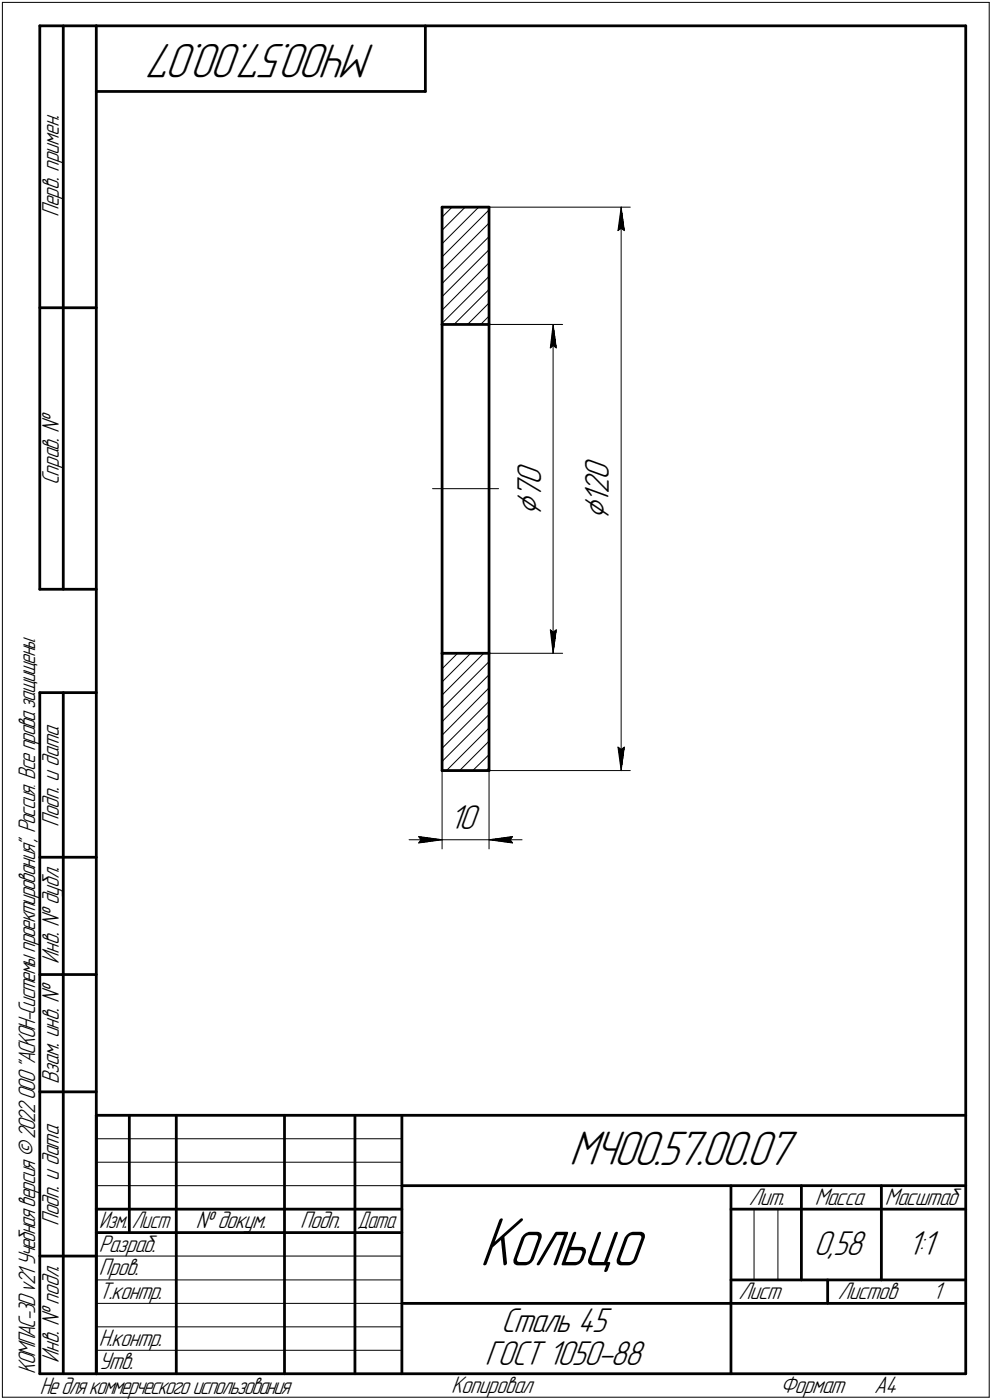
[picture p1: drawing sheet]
<svg xmlns="http://www.w3.org/2000/svg" width="211mm" height="298mm" viewBox="0 0 211 298" stroke-linecap="round" stroke-linejoin="round" font-family="sans-serif">
<g fill="none" stroke="#000" stroke-width=".21">
<path d="M.5 .5v297zM.5 .5h210zM210.5 .5v297zM94.1 57.5l10-10zM94.1 54.7l10-10zM94.1 51.9l7.8-7.8zM94.1 49l4.9-4.9zM96.2 44.1l-2.1 2.1zM104.1 56l-10 10zM104.1 44.1h30zM131.5 49.1l.7-.5zM132.2 44.1l.6 5z"/>
<path d="M132.2 48.6l.6 .5zM132.2 44.1l-.7 5zM132.2 44.1v120zM94.1 68.8l10-10zM94.1 63.2l10-10zM94.1 60.4l10-10zM96.6 69.1l7.5-7.5zM99.5 69.1l4.6-4.6zM102.3 69.1l1.8-1.8zM104.1 69.1h15.6zM117.1 74.1l.6-.5zM117.7 69.1l.7 5z"/>
<path d="M117.7 73.6l.7 .5zM117.7 69.1l-.6 5zM117.7 69.1v70zM92 104.1h14.1zM94.5 139.1l-.4 .4zM97.4 139.1l-3.3 3.3zM104.1 139.1h15.6zM117.1 134.1l.6 5zM117.1 134.1l.6 .5zM117.7 134.6l.7-.5zM118.4 134.1l-.7 5zM94.1 159.3l10-9.9z"/>
<path d="M94.1 153.7l10-10zM94.1 150.9l10-10zM94.1 148l8.9-8.9zM94.1 145.2l6.1-6.1zM104.1 146.5l-10 10zM131.5 159.1l.7 5zM131.5 159.1l.7 .5zM132.2 159.6l.6-.5zM132.8 159.1l-.6 5zM87 178.8h7.1zM89.1 178.1l5 .7zM89.1 178.1l.5 .7z"/>
<path d="M89.1 179.5l5-.7zM89.6 178.8l-.5 .7zM94.1 162.1l10-10zM94.1 164.1v16.7zM94.1 178.8h10zM95 164.1l9.1-9.1zM97.8 164.1l6.3-6.3zM100.6 164.1l3.5-3.4zM103.5 164.1l.6-.6zM104.1 164.1h30zM104.1 164.1v16.7zM104.1 178.8l5 .7z"/>
<path d="M104.1 178.8l5-.7zM104.1 178.8h7zM108.5 178.8l.6 .7zM109.1 178.1l-.6 .7zM20.5 247.5h65zM20.5 252.5h65zM20.5 242.5h65zM160.4 257.5v15zM165.5 257.5v15zM20.5 267.5h65zM20.5 272.5h65zM20.5 277.5h65z"/>
<path d="M.5 297.5h210zM20.5 282.5h65zM20.5 287.5h65z"/>
</g>
<g fill="none" stroke="#000" stroke-width=".59">
<path d="M8.5 5.5v120zM8.5 5.5h12zM13.5 5.5v120zM20.5 5.5v287zM20.5 5.5h185zM20.5 19.5h70zM90.5 5.5v14zM205.5 5.5v287zM94.1 44.1h10zM94.1 44.1v25zM104.1 44.1v25zM8.5 65.5h12z"/>
<path d="M94.1 69.1v70zM94.1 69.1h10zM104.1 69.1v70zM8.5 125.5h12zM94.1 139.1v25zM94.1 139.1h10zM104.1 139.1v25zM8.5 147.5v145zM8.5 147.5h12zM13.5 147.5v145zM94.1 164.1h10zM8.5 182.5h12z"/>
<path d="M8.5 207.5h12zM8.5 232.5h12zM20.5 237.5h185zM20.5 237.5v55zM27.5 237.5v25zM37.5 237.5v55zM60.5 237.5v55zM75.5 237.5v55zM85.5 237.5v55zM20.5 257.5h65zM85.5 252.5h120zM155.5 252.5v40z"/>
<path d="M155.5 257.5h15zM170.5 252.5v20zM170.5 257.5h35zM187.5 252.5v20zM8.5 267.5h12zM20.5 262.5h65zM85.5 277.5h70zM155.5 277.5h50zM155.5 272.5h50zM176.1 272.5v5zM8.5 292.5h12zM20.5 292.5h185z"/>
</g>
<g fill="#fff" stroke="#fff" stroke-width=".21">
<path d="M123.8 97.4h7.3zM123.8 97.5h7.3zM123.8 97.5h7.3zM123.8 97.6h7.3zM123.8 97.7h7.3zM123.8 97.8h7.3zM123.8 97.9h7.3zM123.8 98h7.3zM123.8 98h7.3zM123.8 98.1h7.3zM123.8 98.2h7.3zM123.8 98.3h7.3zM123.8 98.4h7.3zM123.8 98.5h7.3zM123.8 98.6h7.3zM123.8 98.6h7.3zM123.8 98.7h7.3zM123.8 98.8h7.3zM123.8 98.9h7.3zM123.8 99h7.3zM123.8 99.1h7.3zM123.8 99.1h7.3zM123.8 99.2h7.3zM123.8 99.3h7.3zM123.8 99.4h7.3zM123.8 99.5h7.3zM123.8 99.6h7.3zM123.8 99.7h7.3zM123.8 99.7h7.3zM123.8 99.8h7.3zM123.8 99.9h7.3zM123.8 100h7.3zM123.8 100.1h7.3zM123.8 100.2h7.3zM123.8 100.2h7.3zM123.8 100.3h7.3zM123.8 100.4h7.3zM123.8 100.5h7.3zM123.8 100.6h7.3zM123.8 100.7h7.3zM123.8 100.8h7.3zM123.8 100.8h7.3zM123.8 100.9h7.3zM123.8 101h7.3zM123.8 101.1h7.3zM123.8 101.2h7.3zM123.8 101.3h7.3zM123.8 101.3h7.3zM123.8 101.4h7.3zM123.8 101.5h7.3zM123.8 101.6h7.3zM123.8 101.7h7.3zM123.8 101.8h7.3zM123.8 101.9h7.3zM123.8 101.9h7.3zM123.8 102h7.3zM123.8 102.1h7.3zM123.8 102.2h7.3zM123.8 102.3h7.3zM123.8 102.4h7.3zM123.8 102.4h7.3zM123.8 102.5h7.3zM123.8 102.6h7.3zM123.8 102.7h7.3zM123.8 102.8h7.3zM123.8 102.9h7.3zM123.8 103h7.3zM123.8 103h7.3zM123.8 103.1h7.3zM123.8 103.2h7.3zM123.8 103.3h7.3zM123.8 103.4h7.3zM123.8 103.5h7.3zM123.8 103.5h7.3zM123.8 103.6h7.3zM123.8 103.7h7.3zM123.8 103.8h7.3zM123.8 103.9h7.3zM123.8 104h7.3zM123.8 104.1h7.3zM123.8 104.1h7.3zM123.8 104.2h7.3zM123.8 104.3h7.3zM123.8 104.4h7.3zM123.8 104.5h7.3zM123.8 104.6h7.3zM123.8 104.6h7.3zM123.8 104.7h7.3zM123.8 104.8h7.3zM123.8 104.9h7.3zM123.8 105h7.3zM123.8 105.1h7.3zM123.8 105.2h7.3zM123.8 105.2h7.3zM123.8 105.3h7.3zM123.8 105.4h7.3zM123.8 105.5h7.3zM123.8 105.6h7.3zM123.8 105.7h7.3zM123.8 105.7h7.3zM123.8 105.8h7.3zM123.8 105.9h7.3zM123.8 106h7.3zM123.8 106.1h7.3zM123.8 106.2h7.3zM123.8 106.3h7.3zM123.8 106.3h7.3zM123.8 106.4h7.3zM123.8 106.5h7.3zM123.8 106.6h7.3zM123.8 106.7h7.3zM123.8 106.8h7.3zM123.8 106.8h7.3zM123.8 106.9h7.3zM123.8 107h7.3zM123.8 107.1h7.3zM123.8 107.2h7.3zM123.8 107.3h7.3zM123.8 107.4h7.3zM123.8 107.4h7.3zM123.8 107.5h7.3zM123.8 107.6h7.3zM123.8 107.7h7.3zM123.8 107.8h7.3zM123.8 107.9h7.3zM123.8 107.9h7.3zM123.8 108h7.3zM123.8 108.1h7.3zM123.8 108.2h7.3zM123.8 108.3h7.3zM123.8 108.4h7.3zM123.8 108.5h7.3zM123.8 108.5h7.3zM123.8 108.6h7.3zM123.8 108.7h7.3zM123.8 108.8h7.3zM123.8 108.9h7.3zM123.8 109h7.3zM123.8 109.1h7.3zM123.8 109.1h7.3zM123.8 109.2h7.3zM123.8 109.3h7.3zM123.8 109.4h7.3zM123.8 109.5h7.3zM123.8 109.6h7.3zM123.8 109.6h7.3zM123.8 109.7h7.3zM123.8 109.8h7.3zM123.8 109.9h7.3zM123.8 110h7.3zM123.8 110.1h7.3zM123.8 110.2h7.3zM123.8 110.2h7.3zM123.8 110.3h7.3zM123.8 110.4h7.3zM123.8 110.5h7.3zM123.8 110.6h7.3zM123.8 110.7h7.3zM123.8 110.7h7.3z"/>
<path d="M132.1 44.4h.2zM132.1 44.4h.2zM132 44.5h.3zM132 44.6h.4zM131.9 44.7h.5zM131.9 44.8h.6zM131.9 44.9h.6zM131.8 45h.7zM131.8 45h.8zM131.7 45.1h.9zM131.7 45.2h.9zM131.7 45.3h1zM131.7 45.4h1zM131.7 45.5h1.1zM131.6 45.6h1.2zM131.6 45.6h1.2zM131.5 45.7h1.3zM131.5 45.8h1.3zM131.4 45.9h1.4zM131.4 46h1.5zM131.4 46.1h1.5zM131.4 46.1h1.5zM131.4 46.2h1.5zM131.4 46.3h1.5zM131.4 46.4h1.5zM131.4 46.5h1.5zM131.3 46.6h1.7zM131.3 46.7h1.7zM131.3 46.7h1.7zM131.3 46.8h1.7zM131.3 46.9h1.7zM131.3 47h1.7zM131.3 47.1h1.7zM131.2 47.2h1.9zM131.2 47.2h1.9zM131.2 47.3h1.9zM131.2 47.4h1.9zM131.2 47.5h1.9zM131.2 47.6h1.9zM131.2 47.7h1.9zM131.1 47.8h2zM131.1 47.8h2.1zM131.1 47.9h2.1zM131.1 48h2.1zM131.1 48.1h2.1zM131.1 48.2h2.1zM131.1 48.3h2.1zM131.1 48.3h2.1zM131.1 48.4h2.2zM131.1 48.5h2.2zM131.1 48.6h2.2zM131.1 48.7h2.2zM131.1 48.8h2.2zM131.1 48.9h2.2zM131.1 48.9h2.2zM131 49h2.3zM131 49.1h2.3zM131 49.2h2.3zM131 49.3h2.3zM131 49.4h2.3zM131 49.4h2.3zM131 49.5h2.3z"/>
<path d="M130.9 158.6h2.4zM131 158.7h2.3zM131 158.7h2.3zM131 158.8h2.3zM131 158.9h2.3zM131 159h2.3zM131 159.1h2.3zM131 159.2h2.3zM131.1 159.3h2.2zM131.1 159.3h2.2zM131.1 159.4h2.2zM131.1 159.5h2.2zM131.1 159.6h2.2zM131.1 159.7h2.2zM131.1 159.8h2.2zM131.1 159.9h2.1zM131.1 159.9h2.1zM131.1 160h2.1zM131.1 160.1h2.1zM131.1 160.2h2.1zM131.1 160.3h2.1zM131.1 160.4h2.1zM131.1 160.4h2zM131.2 160.5h1.9zM131.2 160.6h1.9zM131.2 160.7h1.9zM131.2 160.8h1.9zM131.2 160.9h1.9zM131.2 161h1.9zM131.2 161h1.9zM131.3 161.1h1.7zM131.3 161.2h1.7zM131.3 161.3h1.7zM131.3 161.4h1.7zM131.3 161.5h1.7zM131.3 161.5h1.7zM131.3 161.6h1.7zM131.4 161.7h1.5zM131.4 161.8h1.5zM131.4 161.9h1.5zM131.4 162h1.5zM131.4 162.1h1.5zM131.4 162.1h1.5zM131.4 162.2h1.5zM131.4 162.3h1.4zM131.5 162.4h1.3zM131.5 162.5h1.3zM131.6 162.6h1.2zM131.6 162.6h1.2zM131.7 162.7h1.1zM131.7 162.8h1zM131.7 162.9h1zM131.7 163h.9zM131.7 163.1h.9zM131.8 163.2h.8zM131.8 163.2h.7zM131.9 163.3h.6zM131.9 163.4h.6zM131.9 163.5h.5zM132 163.6h.4zM132 163.7h.3zM132.1 163.7h.2zM132.1 163.8h.2z"/>
<path d="M109.3 98.4h7.5zM109.3 98.5h7.5zM109.3 98.6h7.5zM109.3 98.6h7.5zM109.3 98.7h7.5zM109.3 98.8h7.5zM109.3 98.9h7.5zM109.3 99h7.5zM109.3 99.1h7.5zM109.3 99.1h7.5zM109.3 99.2h7.5zM109.3 99.3h7.5zM109.3 99.4h7.5zM109.3 99.5h7.5zM109.3 99.6h7.5zM109.3 99.7h7.5zM109.3 99.7h7.5zM109.3 99.8h7.5zM109.3 99.9h7.5zM109.3 100h7.5zM109.3 100.1h7.5zM109.3 100.2h7.5zM109.3 100.2h7.5zM109.3 100.3h7.5zM109.3 100.4h7.5zM109.3 100.5h7.5zM109.3 100.6h7.5zM109.3 100.7h7.5zM109.3 100.8h7.5zM109.3 100.8h7.5zM109.3 100.9h7.5zM109.3 101h7.5zM109.3 101.1h7.5zM109.3 101.2h7.5zM109.3 101.3h7.5zM109.3 101.3h7.5zM109.3 101.4h7.5zM109.3 101.5h7.5zM109.3 101.6h7.5zM109.3 101.7h7.5zM109.3 101.8h7.5zM109.3 101.9h7.5zM109.3 101.9h7.5zM109.3 102h7.5zM109.3 102.1h7.5zM109.3 102.2h7.5zM109.3 102.3h7.5zM109.3 102.4h7.5zM109.3 102.4h7.5zM109.3 102.5h7.5zM109.3 102.6h7.5zM109.3 102.7h7.5zM109.3 102.8h7.5zM109.3 102.9h7.5zM109.3 103h7.5zM109.3 103h7.5zM109.3 103.1h7.5zM109.3 103.2h7.5zM109.3 103.3h7.5zM109.3 103.4h7.5zM109.3 103.5h7.5zM109.3 103.5h7.5zM109.3 103.6h7.5zM109.3 103.7h7.5zM109.3 103.8h7.5zM109.3 103.9h7.5zM109.3 104h7.5zM109.3 104.1h7.5zM109.3 104.1h7.5zM109.3 104.2h7.5zM109.3 104.3h7.5zM109.3 104.4h7.5zM109.3 104.5h7.5zM109.3 104.6h7.5zM109.3 104.6h7.5zM109.3 104.7h7.5zM109.3 104.8h7.5zM109.3 104.9h7.5zM109.3 105h7.5zM109.3 105.1h7.5zM109.3 105.2h7.5zM109.3 105.2h7.5zM109.3 105.3h7.5zM109.3 105.4h7.5zM109.3 105.5h7.5zM109.3 105.6h7.5zM109.3 105.7h7.5zM109.3 105.7h7.5zM109.3 105.8h7.5zM109.3 105.9h7.5zM109.3 106h7.5zM109.3 106.1h7.5zM109.3 106.2h7.5zM109.3 106.3h7.5zM109.3 106.3h7.5zM109.3 106.4h7.5zM109.3 106.5h7.5zM109.3 106.6h7.5zM109.3 106.7h7.5zM109.3 106.8h7.5zM109.3 106.8h7.5zM109.3 106.9h7.5zM109.3 107h7.5zM109.3 107.1h7.5zM109.3 107.2h7.5zM109.3 107.3h7.5zM109.3 107.4h7.5zM109.3 107.4h7.5zM109.3 107.5h7.5zM109.3 107.6h7.5zM109.3 107.7h7.5zM109.3 107.8h7.5zM109.3 107.9h7.5zM109.3 107.9h7.5zM109.3 108h7.5zM109.3 108.1h7.5zM109.3 108.2h7.5zM109.3 108.3h7.5zM109.3 108.4h7.5zM109.3 108.5h7.5zM109.3 108.5h7.5zM109.3 108.6h7.5zM109.3 108.7h7.5zM109.3 108.8h7.5zM109.3 108.9h7.5zM109.3 109h7.5zM109.3 109.1h7.5zM109.3 109.1h7.5zM109.3 109.2h7.5zM109.3 109.3h7.5zM109.3 109.4h7.5zM109.3 109.5h7.5zM109.3 109.6h7.5zM109.3 109.6h7.5zM109.3 109.7h7.5z"/>
<path d="M117.6 69.3h.3zM117.6 69.4h.3zM117.6 69.5h.3zM117.5 69.6h.4zM117.5 69.7h.4zM117.4 69.8h.6zM117.4 69.8h.6zM117.4 69.9h.7zM117.3 70h.8zM117.3 70.1h.9zM117.3 70.2h.9zM117.3 70.3h.9zM117.3 70.4h1zM117.2 70.4h1.1zM117.2 70.5h1.2zM117.2 70.6h1.2zM117.1 70.7h1.3zM117.1 70.8h1.3zM117 70.9h1.4zM117 71h1.5zM117 71h1.5zM117 71.1h1.5zM117 71.2h1.5zM117 71.3h1.5zM117 71.4h1.5zM117 71.5h1.5zM116.9 71.5h1.7zM116.9 71.6h1.7zM116.9 71.7h1.7zM116.9 71.8h1.7zM116.9 71.9h1.7zM116.9 72h1.7zM116.9 72.1h1.7zM116.8 72.1h1.9zM116.8 72.2h1.9zM116.8 72.3h1.9zM116.8 72.4h1.9zM116.8 72.5h1.9zM116.8 72.6h1.9zM116.8 72.6h1.9zM116.8 72.7h1.9zM116.8 72.8h2zM116.8 72.9h2zM116.8 73h2zM116.8 73.1h2zM116.8 73.2h2zM116.8 73.2h2zM116.8 73.3h2zM116.7 73.4h2.2zM116.7 73.5h2.2zM116.7 73.6h2.2zM116.7 73.7h2.2zM116.7 73.7h2.2zM116.7 73.8h2.2zM116.7 73.9h2.2zM116.6 74h2.4zM116.6 74.1h2.4zM116.6 74.2h2.4zM116.6 74.3h2.4zM116.6 74.3h2.4zM116.6 74.4h2.4zM116.6 74.5h2.4z"/>
<path d="M116.5 133.6h2.5zM116.6 133.7h2.4zM116.6 133.8h2.4zM116.6 133.9h2.4zM116.6 133.9h2.4zM116.6 134h2.4zM116.6 134.1h2.4zM116.6 134.2h2.4zM116.7 134.3h2.2zM116.7 134.4h2.2zM116.7 134.5h2.2zM116.7 134.5h2.2zM116.7 134.6h2.2zM116.7 134.7h2.2zM116.7 134.8h2.2zM116.8 134.9h2zM116.8 135h2zM116.8 135h2zM116.8 135.1h2zM116.8 135.2h2zM116.8 135.3h2zM116.8 135.4h2zM116.8 135.5h1.9zM116.8 135.6h1.9zM116.8 135.6h1.9zM116.8 135.7h1.9zM116.8 135.8h1.9zM116.8 135.9h1.9zM116.8 136h1.9zM116.8 136.1h1.9zM116.9 136.1h1.7zM116.9 136.2h1.7zM116.9 136.3h1.7zM116.9 136.4h1.7zM116.9 136.5h1.7zM116.9 136.6h1.7zM116.9 136.7h1.7zM117 136.7h1.5zM117 136.8h1.5zM117 136.9h1.5zM117 137h1.5zM117 137.1h1.5zM117 137.2h1.5zM117 137.2h1.5zM117 137.3h1.4zM117.1 137.4h1.3zM117.1 137.5h1.3zM117.2 137.6h1.2zM117.2 137.7h1.2zM117.2 137.8h1.1zM117.3 137.8h1zM117.3 137.9h.9zM117.3 138h.9zM117.3 138.1h.9zM117.3 138.2h.8zM117.4 138.3h.7zM117.4 138.3h.6zM117.4 138.4h.6zM117.5 138.5h.4zM117.5 138.6h.4zM117.6 138.7h.3zM117.6 138.8h.3zM117.6 138.9h.3z"/>
<path d="M95.6 171.8h6.8zM95.6 171.9h6.8zM95.6 172h6.8zM95.6 172h6.8zM95.6 172.1h6.8zM95.6 172.2h6.8zM95.6 172.3h6.8zM95.6 172.4h6.8zM95.6 172.5h6.8zM95.6 172.6h6.8zM95.6 172.6h6.8zM95.6 172.7h6.8zM95.6 172.8h6.8zM95.6 172.9h6.8zM95.6 173h6.8zM95.6 173.1h6.8zM95.6 173.1h6.8zM95.6 173.2h6.8zM95.6 173.3h6.8zM95.6 173.4h6.8zM95.6 173.5h6.8zM95.6 173.6h6.8zM95.6 173.7h6.8zM95.6 173.7h6.8zM95.6 173.8h6.8zM95.6 173.9h6.8zM95.6 174h6.8zM95.6 174.1h6.8zM95.6 174.2h6.8zM95.6 174.2h6.8zM95.6 174.3h6.8zM95.6 174.4h6.8zM95.6 174.5h6.8zM95.6 174.6h6.8zM95.6 174.7h6.8zM95.6 174.8h6.8zM95.6 174.8h6.8zM95.6 174.9h6.8zM95.6 175h6.8zM95.6 175.1h6.8zM95.6 175.2h6.8zM95.6 175.3h6.8zM95.6 175.3h6.8zM95.6 175.4h6.8zM95.6 175.5h6.8zM95.6 175.6h6.8zM95.6 175.7h6.8zM95.6 175.8h6.8zM95.6 175.9h6.8zM95.6 175.9h6.8zM95.6 176h6.8zM95.6 176.1h6.8zM95.6 176.2h6.8zM95.6 176.3h6.8zM95.6 176.4h6.8zM95.6 176.4h6.8zM95.6 176.5h6.8zM95.6 176.6h6.8zM95.6 176.7h6.8zM95.6 176.8h6.8zM95.6 176.9h6.8zM95.6 177h6.8zM95.6 177h6.8zM95.6 177.1h6.8zM95.6 177.2h6.8zM95.6 177.3h6.8zM95.6 177.4h6.8zM95.6 177.5h6.8zM95.6 177.5h6.8zM95.6 177.6h6.8zM95.6 177.7h6.8z"/>
<path d="M88.6 177.6h.6zM88.6 177.7h1.2zM88.6 177.8h1.8zM88.6 177.9h2.5zM88.6 178h3.1zM88.6 178.1h3.7zM88.6 178.1h3.9zM88.6 178.2h4.1zM88.6 178.3h4.3zM88.6 178.4h4.5zM88.6 178.5h4.7zM88.6 178.6h4.9zM88.6 178.6h5.1zM88.6 178.7h5.3zM88.6 178.8h5.5zM88.6 178.9h5.3zM88.6 179h5zM88.6 179.1h4.9zM88.6 179.2h4.6zM88.6 179.2h4.4zM88.6 179.3h4.2zM88.6 179.4h3.9zM88.6 179.5h3.7zM88.6 179.6h3.1zM88.6 179.7h2.5zM88.6 179.7h1.8zM88.6 179.8h1.2zM88.6 179.9h.6z"/>
<path d="M109 177.6h.6zM108.4 177.7h1.2zM107.7 177.8h1.9zM107.1 177.9h2.5zM106.5 178h3.1zM105.8 178.1h3.8zM105.7 178.1h3.9zM105.5 178.2h4.1zM105.2 178.3h4.4zM105.1 178.4h4.5zM104.9 178.5h4.7zM104.6 178.6h5zM104.5 178.6h5.1zM104.3 178.7h5.3zM104.1 178.8h5.5zM104.3 178.9h5.3zM104.6 179h5zM104.7 179.1h4.9zM105 179.2h4.6zM105.2 179.2h4.4zM105.4 179.3h4.2zM105.7 179.4h3.9zM105.8 179.5h3.8zM106.5 179.6h3.1zM107.1 179.7h2.5zM107.7 179.7h1.9zM108.4 179.8h1.2zM109 179.9h.6z"/>
</g>
<g fill="#000" stroke="#000" stroke-width=".21">
<path d="M132 45.4h.2zM132 45.5h.2zM132 45.6h.2zM132 45.6h.2zM132 45.7h.2zM132 45.8h.2zM132 45.9h.2zM132 46h.2zM131.9 46.1h.3zM131.9 46.1h.3zM131.9 46.2h.3zM131.9 46.3h.3zM131.9 46.4h.3zM131.9 46.5h.3zM131.9 46.6h.3zM131.8 46.7h.4zM131.8 46.7h.4zM131.8 46.8h.4zM131.8 46.9h.4zM131.8 47h.4zM131.8 47.1h.4zM131.8 47.2h.4zM131.7 47.2h.5zM131.7 47.3h.5zM131.7 47.4h.5zM131.7 47.5h.5zM131.7 47.6h.5zM131.7 47.7h.5zM131.7 47.8h.5zM131.7 47.8h.5zM131.7 47.9h.5zM131.7 48h.5zM131.7 48.1h.5zM131.7 48.2h.5zM131.7 48.3h.5zM131.7 48.3h.5zM131.7 48.4h.5zM131.6 48.5h.6zM131.6 48.6h.6zM131.6 48.7h.5zM131.6 48.8h.4zM131.6 48.9h.2zM131.6 48.9h.1z"/>
<path d="M132.2 44.8h.1zM132.2 44.9h.1zM132.2 45h.1zM132.2 45h.1zM132.2 45.1h.1zM132.2 45.2h.1zM132.2 45.3h.1zM132.2 45.4h.2zM132.2 45.5h.2zM132.2 45.6h.2zM132.2 45.6h.2zM132.2 45.7h.2zM132.2 45.8h.2zM132.2 45.9h.2zM132.2 46h.2zM132.2 46.1h.3zM132.2 46.1h.3zM132.2 46.2h.3zM132.2 46.3h.3zM132.2 46.4h.3zM132.2 46.5h.3zM132.2 46.6h.3zM132.2 46.7h.4zM132.2 46.7h.4zM132.2 46.8h.4zM132.2 46.9h.4zM132.2 47h.4zM132.2 47.1h.4zM132.2 47.2h.4zM132.2 47.2h.5zM132.2 47.3h.5zM132.2 47.4h.5zM132.2 47.5h.5zM132.2 47.6h.5zM132.2 47.7h.5zM132.2 47.8h.5zM132.2 47.8h.5zM132.2 47.9h.6zM132.2 48h.6zM132.2 48.1h.6zM132.2 48.2h.6zM132.2 48.3h.6zM132.2 48.3h.6zM132.2 48.4h.6zM132.2 48.5h.6zM132.2 48.6h.6zM132.3 48.7h.5zM132.4 48.8h.4zM132.5 48.9h.3zM132.7 48.9h.1z"/>
<path d="M117.5 70.5h.2zM117.5 70.6h.2zM117.5 70.7h.2zM117.5 70.8h.2zM117.5 70.9h.2zM117.5 71h.2zM117.5 71h.2zM117.5 71.1h.2zM117.5 71.2h.2zM117.4 71.3h.3zM117.4 71.4h.3zM117.4 71.5h.3zM117.4 71.5h.3zM117.4 71.6h.3zM117.4 71.7h.3zM117.4 71.8h.3zM117.4 71.9h.3zM117.3 72h.4zM117.3 72.1h.4zM117.3 72.1h.4zM117.3 72.2h.4zM117.3 72.3h.4zM117.3 72.4h.4zM117.3 72.5h.4zM117.3 72.6h.4zM117.3 72.6h.4zM117.3 72.7h.4zM117.3 72.8h.4zM117.3 72.9h.4zM117.3 73h.4zM117.3 73.1h.4zM117.3 73.2h.4zM117.3 73.2h.4zM117.3 73.3h.4zM117.2 73.4h.5zM117.2 73.5h.5zM117.2 73.6h.5zM117.2 73.7h.4zM117.2 73.7h.3zM117.2 73.8h.2zM117.2 73.9h.1z"/>
<path d="M117.7 69.8h.2zM117.7 69.8h.2zM117.7 69.9h.2zM117.7 70h.2zM117.7 70.1h.2zM117.7 70.2h.2zM117.7 70.3h.2zM117.7 70.4h.2zM117.7 70.4h.2zM117.7 70.5h.2zM117.7 70.6h.2zM117.7 70.7h.2zM117.7 70.8h.2zM117.7 70.9h.2zM117.7 71h.2zM117.7 71h.3zM117.7 71.1h.3zM117.7 71.2h.3zM117.7 71.3h.3zM117.7 71.4h.3zM117.7 71.5h.3zM117.7 71.5h.3zM117.7 71.6h.4zM117.7 71.7h.4zM117.7 71.8h.4zM117.7 71.9h.4zM117.7 72h.4zM117.7 72.1h.4zM117.7 72.1h.4zM117.7 72.2h.5zM117.7 72.3h.5zM117.7 72.4h.5zM117.7 72.5h.5zM117.7 72.6h.5zM117.7 72.6h.5zM117.7 72.7h.5zM117.7 72.8h.5zM117.7 72.9h.6zM117.7 73h.6zM117.7 73.1h.6zM117.7 73.2h.6zM117.7 73.2h.6zM117.7 73.3h.6zM117.7 73.4h.6zM117.7 73.5h.7zM117.7 73.6h.7zM117.9 73.7h.5zM117.9 73.7h.5zM118 73.8h.4zM118.2 73.9h.2z"/>
<path d="M117.2 134.3h.1zM117.2 134.4h.2zM117.2 134.5h.3zM117.2 134.5h.4zM117.2 134.6h.5zM117.2 134.7h.5zM117.2 134.8h.5zM117.3 134.9h.4zM117.3 135h.4zM117.3 135h.4zM117.3 135.1h.4zM117.3 135.2h.4zM117.3 135.3h.4zM117.3 135.4h.4zM117.3 135.5h.4zM117.3 135.6h.4zM117.3 135.6h.4zM117.3 135.7h.4zM117.3 135.8h.4zM117.3 135.9h.4zM117.3 136h.4zM117.3 136.1h.4zM117.3 136.1h.4zM117.3 136.2h.4zM117.4 136.3h.3zM117.4 136.4h.3zM117.4 136.5h.3zM117.4 136.6h.3zM117.4 136.7h.3zM117.4 136.7h.3zM117.4 136.8h.3zM117.4 136.9h.3zM117.5 137h.2zM117.5 137.1h.2zM117.5 137.2h.2zM117.5 137.2h.2zM117.5 137.3h.2zM117.5 137.4h.2zM117.5 137.5h.2zM117.5 137.6h.2zM117.5 137.7h.2z"/>
<path d="M118.2 134.3h.2zM118 134.4h.4zM117.9 134.5h.5zM117.9 134.5h.5zM117.7 134.6h.7zM117.7 134.7h.7zM117.7 134.8h.6zM117.7 134.9h.6zM117.7 135h.6zM117.7 135h.6zM117.7 135.1h.6zM117.7 135.2h.6zM117.7 135.3h.6zM117.7 135.4h.5zM117.7 135.5h.5zM117.7 135.6h.5zM117.7 135.6h.5zM117.7 135.7h.5zM117.7 135.8h.5zM117.7 135.9h.5zM117.7 136h.5zM117.7 136.1h.4zM117.7 136.1h.4zM117.7 136.2h.4zM117.7 136.3h.4zM117.7 136.4h.4zM117.7 136.5h.4zM117.7 136.6h.4zM117.7 136.7h.3zM117.7 136.7h.3zM117.7 136.8h.3zM117.7 136.9h.3zM117.7 137h.3zM117.7 137.1h.3zM117.7 137.2h.3zM117.7 137.2h.2zM117.7 137.3h.2zM117.7 137.4h.2zM117.7 137.5h.2zM117.7 137.6h.2zM117.7 137.7h.2zM117.7 137.8h.2zM117.7 137.8h.2zM117.7 137.9h.2zM117.7 138h.2zM117.7 138.1h.2zM117.7 138.2h.2zM117.7 138.3h.2zM117.7 138.3h.2zM117.7 138.4h.2z"/>
<path d="M131.6 159.3h.1zM131.6 159.3h.2zM131.6 159.4h.4zM131.6 159.5h.5zM131.6 159.6h.6zM131.6 159.7h.6zM131.7 159.8h.5zM131.7 159.9h.5zM131.7 159.9h.5zM131.7 160h.5zM131.7 160.1h.5zM131.7 160.2h.5zM131.7 160.3h.5zM131.7 160.4h.5zM131.7 160.4h.5zM131.7 160.5h.5zM131.7 160.6h.5zM131.7 160.7h.5zM131.7 160.8h.5zM131.7 160.9h.5zM131.7 161h.5zM131.8 161h.4zM131.8 161.1h.4zM131.8 161.2h.4zM131.8 161.3h.4zM131.8 161.4h.4zM131.8 161.5h.4zM131.8 161.5h.4zM131.9 161.6h.3zM131.9 161.7h.3zM131.9 161.8h.3zM131.9 161.9h.3zM131.9 162h.3zM131.9 162.1h.3zM131.9 162.1h.3zM132 162.2h.2zM132 162.3h.2zM132 162.4h.2zM132 162.5h.2zM132 162.6h.2zM132 162.6h.2zM132 162.7h.2zM132 162.8h.2z"/>
<path d="M132.7 159.3h.1zM132.5 159.3h.3zM132.4 159.4h.4zM132.3 159.5h.5zM132.2 159.6h.6zM132.2 159.7h.6zM132.2 159.8h.6zM132.2 159.9h.6zM132.2 159.9h.6zM132.2 160h.6zM132.2 160.1h.6zM132.2 160.2h.6zM132.2 160.3h.6zM132.2 160.4h.5zM132.2 160.4h.5zM132.2 160.5h.5zM132.2 160.6h.5zM132.2 160.7h.5zM132.2 160.8h.5zM132.2 160.9h.5zM132.2 161h.5zM132.2 161h.4zM132.2 161.1h.4zM132.2 161.2h.4zM132.2 161.3h.4zM132.2 161.4h.4zM132.2 161.5h.4zM132.2 161.5h.4zM132.2 161.6h.3zM132.2 161.7h.3zM132.2 161.8h.3zM132.2 161.9h.3zM132.2 162h.3zM132.2 162.1h.3zM132.2 162.1h.3zM132.2 162.2h.2zM132.2 162.3h.2zM132.2 162.4h.2zM132.2 162.5h.2zM132.2 162.6h.2zM132.2 162.6h.2zM132.2 162.7h.2zM132.2 162.8h.2zM132.2 162.9h.1zM132.2 163h.1zM132.2 163.1h.1zM132.2 163.2h.1zM132.2 163.2h.1zM132.2 163.3h.1zM132.2 163.4h.1z"/>
<path d="M89.2 178.2h.5zM89.2 178.3h1.1zM89.3 178.4h1.7zM89.3 178.5h2.3zM89.4 178.6h2.8zM89.5 178.6h3.4zM89.6 178.7h3.9z"/>
<path d="M89.6 178.8h4.5zM89.6 178.9h3.9zM89.5 179h3.4zM89.4 179.1h2.8zM89.3 179.2h2.3zM89.3 179.2h1.7zM89.2 179.3h1.1zM89.2 179.4h.5z"/>
<path d="M104.1 178.8h4.4zM104.7 178.9h3.9zM105.3 179h3.4zM106 179.1h2.8zM106.6 179.2h2.2zM107.2 179.2h1.7zM107.9 179.3h1.1zM108.5 179.4h.6z"/>
<path d="M108.5 178.2h.6zM107.9 178.3h1.1zM107.2 178.4h1.7zM106.6 178.5h2.2zM106 178.6h2.8zM105.3 178.6h3.4zM104.7 178.7h3.9z"/>
</g>
<text font-size="15.6" x="102" y="269.4">Кольцо</text>
<g font-size="10.9">
<text x="79.9" y="9.4" transform="rotate(-180 79.9 9.4)">МЧ00.57.00.07</text>
<text x="121.1" y="248.1">МЧ00.57.00.07</text>
</g>
<g font-size="8.5">
<text x="115.1" y="109.8" transform="rotate(-90 115.1 109.8)">Ç</text>
<text x="129.6" y="110.8" transform="rotate(-90 129.6 110.8)">Ç</text>
</g>
<g font-size="7.8">
<text x="115.1" y="106.3" transform="rotate(-90 115.1 106.3)">7</text>
<text x="115.1" y="103.2" transform="rotate(-90 115.1 103.2)">0</text>
<text x="129.6" y="107.2" transform="rotate(-90 129.6 107.2)">1</text>
<text x="129.6" y="105.3" transform="rotate(-90 129.6 105.3)">2</text>
<text x="129.6" y="102.2" transform="rotate(-90 129.6 102.2)">0</text>
<text x="95.6" y="176.5">10</text>
<text x="173.2" y="267.2">0,58</text>
<text x="193.1" y="267.2">1:1</text>
<text x="106.6" y="283.7">Сталь 45</text>
<text x="103.2" y="290.7">ГОСТ 1050-88</text>
</g>
<g font-size="5.4">
<text x="12.6" y="46.3" transform="rotate(-90 12.6 46.3)">Перв. примен.</text>
<text x="12.6" y="103.4" transform="rotate(-90 12.6 103.4)">Справ. №</text>
<text x="12.6" y="176.1" transform="rotate(-90 12.6 176.1)">Подп. и дата</text>
<text x="12.6" y="205.2" transform="rotate(-90 12.6 205.2)">Инв. № дубл.</text>
<text x="12.6" y="230.9" transform="rotate(-90 12.6 230.9)">Взам. инв. №</text>
<text x="159.3" y="256.6">Лит.</text>
<text x="173.4" y="256.6">Масса</text>
<text x="188.3" y="256.6">Масштаб</text>
<text x="12.6" y="261.1" transform="rotate(-90 12.6 261.1)">Подп. и дата</text>
<text x="41.6" y="261.6">№ докум.</text>
<text x="63.9" y="261.6">Подп.</text>
<text x="21" y="266.6">Разраб.</text>
<text x="21" y="271.6">Пров.</text>
<text x="21" y="276.6">Т.контр.</text>
<text x="157.1" y="276.6">Лист</text>
<text x="178.3" y="276.6">Листов</text>
<text x="198.5" y="276.6">1</text>
<text x="21" y="286.6">Н.контр.</text>
<text x="7.5" y="292.5" transform="rotate(-90 7.5 292.5)">КОМПАС-3Dv21 Учебнаяверсия©2022ООО&quot;АСКОН-Системыпроектирования&quot;, Россия. Всеправазащищены.</text>
<text x="12.6" y="290.2" transform="rotate(-90 12.6 290.2)">Инв. № подл.</text>
<text x="21" y="291.6">Утв.</text>
<text x="8.5" y="296.7">Недлякоммерческогоиспользования</text>
<text x="96" y="296.6">Копировал</text>
<text x="166" y="296.6">Формат</text>
<text x="186" y="296.6">A4</text>
</g>
<g font-size="5.3">
<text x="21.1" y="261.6">Изм.</text>
<text x="28.1" y="261.6">Лист</text>
<text x="76.1" y="261.6">Дата</text>
</g>
</svg>
